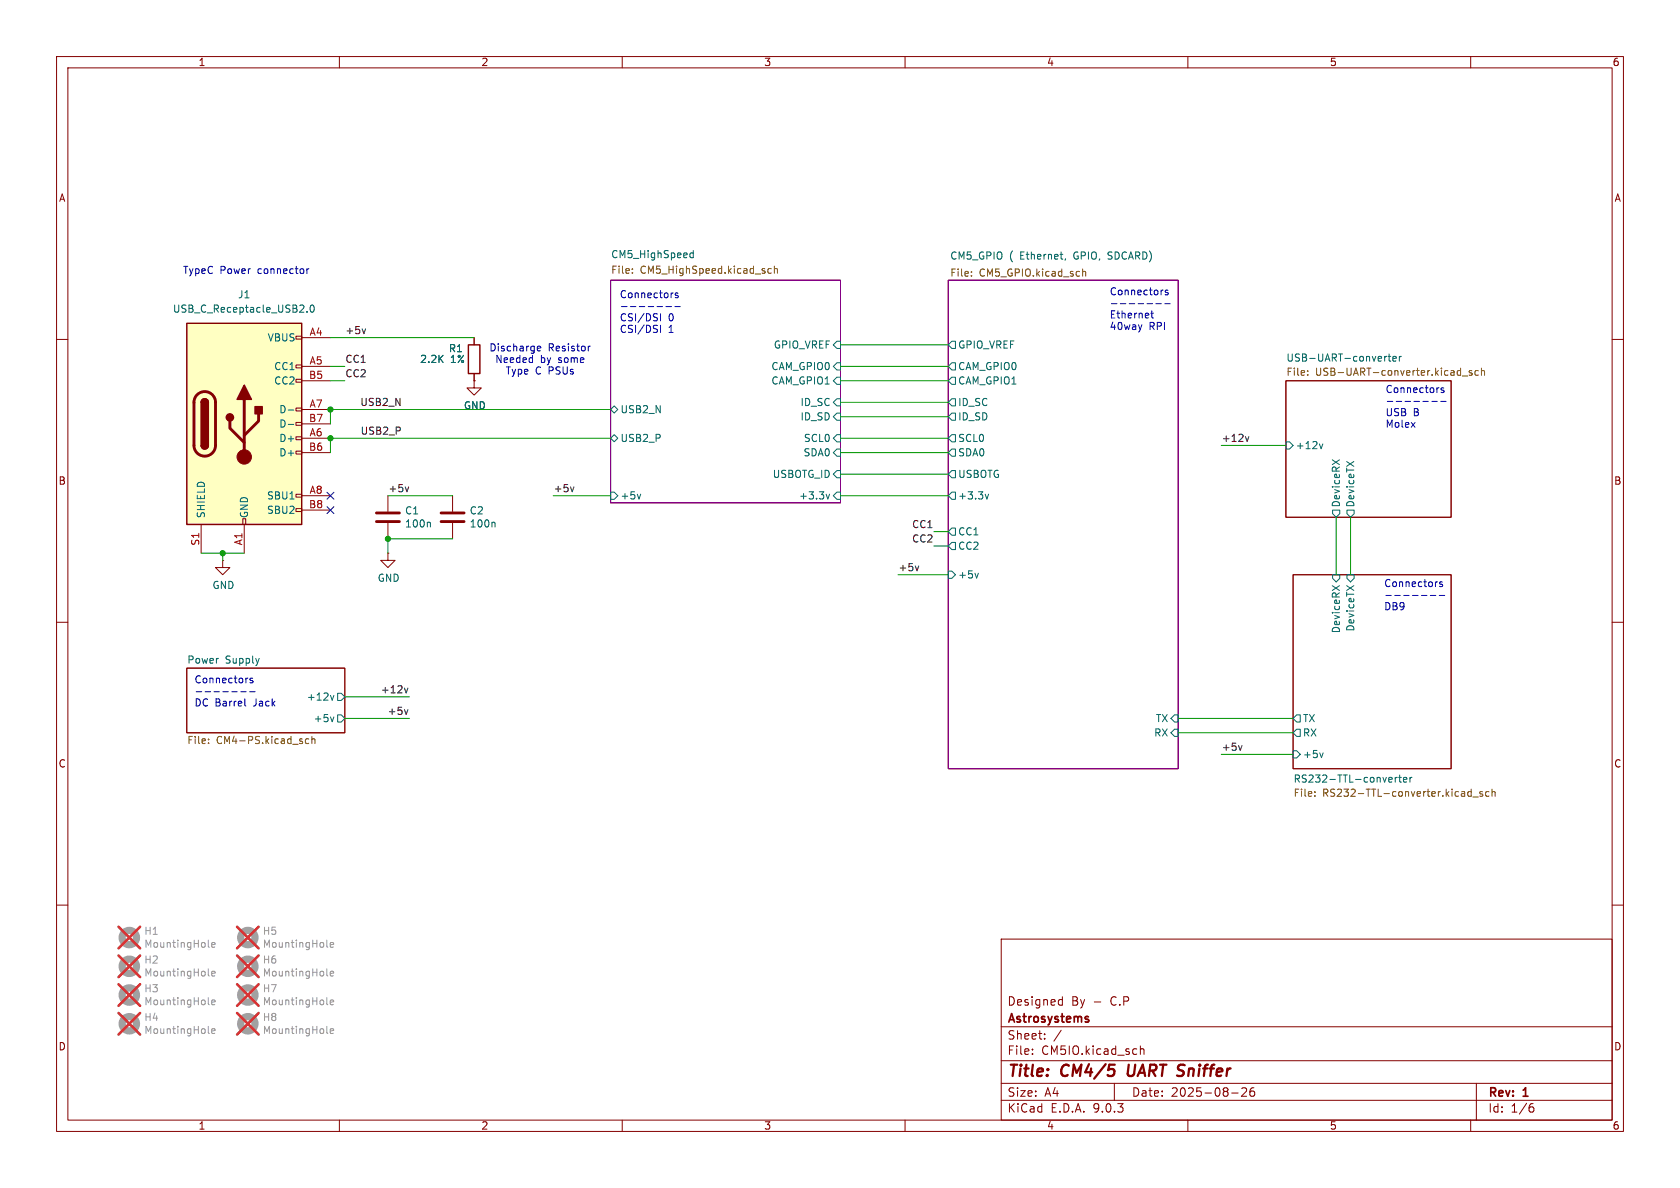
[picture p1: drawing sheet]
<svg xmlns="http://www.w3.org/2000/svg" width="297mm" height="210mm" viewBox="0 0 297 210" stroke-linecap="round" stroke-linejoin="round" font-family="sans-serif">
<g fill="none" stroke="#840000" stroke-width=".18">
<path d="M10 10h277v190h-277zM12 12h273v186h-273zM60 10v2M110 10v2M160 10v2M210 10v2M260 10v2M10 60h2M83.8 67.3v1.3h1.3l-1.3 1.3-1.3-1.3h1.3M83.8 67.3h.1M227.3 67.3h29.2v24.1h-29.2zM285 60h2"/>
<path d="M80 87.6v2.8M80 92.5v2.8M10 110h2M33 118.1h28v11.4h-28zM228.6 101.6h27.9v34.3h-27.9zM285 110h2M10 160h2M177 166h108v32h-108zM187.4 176.7l.4 .1M187.8 176.2v1.5M187.8 177.6l-.4 .1M285 160h2"/>
<path d="M60 198v2M110 198v2M160 198v2M177 194.5h108M177 191.5h108M177 187.5h108M177 181.5h108M182.5 186.3v.1M182.5 185.5v.1M184.7 183.6v.1M184.7 182.8v.1M187.6 182.1l-1.3 2"/>
<path d="M197 191.5v3M201.6 184.9v1.5M201.6 185.5l.2-.1 .4 .1v.9M210 198v2M217.7 193.2h1.2M219.5 192.4l.6-.1 .2 .1 .1 .3-.9 1.1h.9M221.7 192.3a.59 .59 0 0 0-.7 .6v.6l.1 .2 .4 .1 .2-.1 .1-.5-.1-.3h-.5l-.2 .3M260 198v2M261 191.5v6.5M270.6 195.7h.4l.2 .3-.1 .5-.5 .1M271 195.1l-.4 .1"/>
</g>
<path d="M196.1 188.2h1M197 189.2v.6M199.6 188.2l-.3 1.6 .4 .4" fill="none" stroke="#840000" stroke-width=".4"/>
<path d="M192.4 180.3v.3" fill="none" stroke="#840000" stroke-width=".3"/>
<path d="M107.9 49.5h40.7v39.4h-40.7zM167.6 49.5h40.7v86.4h-40.7z" fill="none" stroke="#840084" stroke-width=".18"/>
<g fill="none" stroke="#006464" stroke-width=".18">
<path d="M122.6 44.3v1.3M122.6 44.8l-.4-.1-.2 .3 .1 .5h.5M188.4 45.8l-.1 .2M107.9 72.4l.7-.6 .6 .6-.6 .6zM107.9 77.5l.7-.7 .6 .7-.6 .6zM148 64.1h.6v1.3h-.6l-.7-.6zM148 66.7h.6v1.2h-.6l-.7-.6zM148 60.3h.6v1.3h-.6l-.7-.6zM148 70.5h.6v1.3h-.6l-.7-.7zM148 73h.6v1.3h-.6l-.7-.6zM148 76.8h.6v1.3h-.6l-.7-.6zM148 79.4h.6v1.2h-.6l-.7-.6z"/>
<path d="M168.3 64.1h.6v1.3h-.6l-.7-.6zM168.3 66.7h.6v1.2h-.6l-.7-.6zM168.3 60.3h.6v1.3h-.6l-.7-.6zM168.3 70.5h.6v1.3h-.6l-.7-.7zM168.3 73h.6v1.3h-.6l-.7-.6zM168.3 76.8h.6v1.3h-.6l-.7-.6zM168.3 79.4h.6v1.2h-.6l-.7-.6zM227.3 78.1h.7l.6 .6-.6 .7h-.7zM233.3 78.5l.3 .8 .3-.8M245.1 63l-.2 .1M245.4 63h.5M245.6 62.6v1.1l.3 .1"/>
<path d="M246.2 63.4l.6-.1v-.2l-.4-.1-.2 .2 .1 .6h.5M247.4 63v.8M247.8 63l-.4 .2M87.3 92.3l.2 .2v.7M107.9 87h.7l.6 .6-.6 .7h-.7zM113.3 87.4l-.3 .8M146.1 87.4l.3 .8 .3-.8M148 87h.6v1.3h-.6l-.7-.7zM148 83.2h.6v1.3h-.6l-.7-.7zM168.3 87h.6v1.3h-.6l-.7-.7zM168.3 93.3h.6v1.3h-.6l-.7-.6zM168.3 95.9h.6v1.3h-.6l-.7-.7z"/>
<path d="M168.3 83.2h.6v1.3h-.6l-.7-.7zM174.2 87.4l.3 .8 .3-.8M235.5 81.3l1.3 .8M235.6 90.2h1.3v.6l-.7 .6-.6-.6zM236.8 81.3l-1.3 .8M238.1 90.2h1.3v.6l-.6 .6-.7-.6zM167.6 101h.7l.6 .6-.6 .6h-.7zM173 101.3l-.3 .9M235.5 103.5l1.3 .9M235.6 101.6h1.3v.6l-.7 .7-.6-.7zM236.8 103.5l-1.3 .9M238.1 101.6h1.3v.6l-.6 .7-.7-.7z"/>
<path d="M58.4 122.9l.3 .9 .3-.9M59 126.7l-.3 .9M59.7 126.4h.6l.7 .6-.7 .6h-.6zM59.7 122.6h.6l.7 .6-.7 .6h-.6zM207 129.5l.6-.6h.7v1.3h-.7zM207 127l.6-.6h.7v1.2h-.7zM228.6 132.7h.6l.7 .7-.7 .6h-.6zM229.2 128.9h.7v1.3h-.7l-.6-.7zM229.2 126.4h.7v1.2h-.7l-.6-.6zM233.9 133.1l-.3 .8M246.7 137.4v.9M247 137.4l-.3 .3"/>
<path d="M247.3 137.4h.4M247.4 137v1.1l.3 .2M248.1 137.8l.6-.1v-.2l-.4-.1-.2 .2 .1 .6h.5M249.3 137.4v.9M249.6 137.4l-.3 .3"/>
</g>
<g fill="none" stroke="#725600" stroke-width=".18">
<path d="M111.8 48.2v.1M111.8 47.5v.1M136.4 47.5h-.4l-.3 .2 .2 .6h.5M136.9 47.6l.2-.1h.3v.8M136.9 47v1.3M171.7 48.7v.1M171.7 48v.2M191.4 47.6v1.2M191.4 48.1l.2-.1h.3v.8M231.2 66.2v.1M231.2 65.6v.1M258.5 66.5h1"/>
<path d="M260.2 65.6l-.3-.1-.2 .2 .1 .2 .4 .1v.3h-.5M261.4 65.6l-.4-.1-.2 .2 .1 .6h.5M261.9 65.6l.2-.1 .3 .1v.7M261.9 65.1v1.2M36.9 131.3v.1M36.9 130.7v.1M54.6 130.7l-.4-.1-.2 .2 .1 .6h.5M55.1 130.7l.2-.1 .3 .1 .1 .7M55.1 130.2v1.2M232.4 140v.1M259.7 139.9l.4 .1M260.1 139.5v1.3"/>
<path d="M262.1 140l-.3-.1-.2 .2 .1 .2 .4 .1v.3h-.5M263.2 140l-.3-.1-.3 .3 .1 .5h.5M263.8 139.5v1.3M232.4 140.6v.2M260.1 140.7l-.4 .1M260.4 140.9h1M263.8 140l.2-.1 .3 .1v.8"/>
</g>
<g fill="none" stroke="#a1a1a1" stroke-width="1.3">
<circle cx="22.9" cy="175.9" r="1.27"/>
<circle cx="43.8" cy="165.7" r="1.27"/>
<circle cx="22.9" cy="181" r="1.27"/>
<circle cx="43.8" cy="181" r="1.27"/>
</g>
<path d="M36.8 177.4l.2 .2M37.4 177.2l.6-.1v-.3h-.4l-.2 .2 .1 .6h.5M57.8 167.3l.2 .2M58.4 167l.6-.1-.1-.2-.3-.1-.2 .2v.6h.5M36.8 182.5l.2 .2M37.4 182.3l.6-.1v-.3h-.4l-.2 .1 .1 .6h.5M57.8 182.5l.2 .2M58.4 182.3l.6-.1-.1-.3h-.3l-.2 .1v.6h.5" fill="none" stroke="#989898" stroke-width=".18"/>
<path d="M21 179.1l3.8 3.8M21 174l3.8 3.8M24.8 179.1l-3.8 3.8M24.8 174l-3.8 3.8M41.9 163.8l3.8 3.8M41.9 179.1l3.8 3.8M45.7 163.8l-3.8 3.8M45.7 179.1l-3.8 3.8" fill="none" stroke="#e12e31" stroke-width=".46"/>
<path d="M78 90.7h4M78 92.2h4" fill="none" stroke="#840000" stroke-width=".51"/>
<path d="M33 57.2h20.3v35.5h-20.3z" fill="#ffffc2"/>
<g fill="none" stroke="#840000" stroke-width=".18">
<path d="M52.3 59.4h1v.5h-1zM53.3 59.7h5.1M83.8 59.7v1.3M52.3 64.5h1v.5h-1zM52.3 67.1h1v.5h-1zM52.3 72.1h1v.5h-1zM52.3 74.7h1v.5h-1zM52.3 77.2h1v.5h-1zM52.3 79.8h1v.5h-1zM53.3 64.8h5.1M53.3 67.3h5.1M53.3 72.4h5.1"/>
<path d="M53.3 74.9h5.1M53.3 77.5h5.1M83.8 67.3h.1M83.8 66v1.3M35.6 92.7v5.1M39.4 99.1v1.2h1.2l-1.2 1.3-1.3-1.3h1.3M39.4 99.1h.1M42.9 91.7h.5v1h-.5zM43.2 92.7v5.1M52.3 87.4h1v.5h-1zM52.3 89.9h1v.5h-1zM53.3 80h5.1"/>
<path d="M53.3 87.6h5.1M53.3 90.2h5.1M68.6 97.8v1.3h1.2l-1.2 1.2-1.3-1.2h1.3M68.6 97.8h.1M68.6 87.6v2.8M68.6 92.5v2.8"/>
</g>
<path d="M33 57.2h20.3v35.5h-20.3zM35.6 71.1a.64 .64 0 0 1 .6-.6 .64 .64 0 0 1 .6 .6M35.6 78.7a.64 .64 0 0 0 .6 .7 .64 .64 0 0 0 .6-.7M82.8 61h2v5h-2z" fill="none" stroke="#840000" stroke-width=".25"/>
<path d="M34.8 69.8a1.9 1.9 0 0 1 2.1-.4 1.9 1.9 0 0 1 1.2 1.7v7.6a1.91 1.91 0 0 1-1.9 1.9 1.91 1.91 0 0 1-1.9-1.9v-7.7l.2-.7zM40.6 74.4v1.3l2.6 2.5M43.2 70.6v10.2M45.7 73.2v1.2l-2.5 2.6M66.5 90.7h4.1M66.5 92.2h4.1" fill="none" stroke="#840000" stroke-width=".51"/>
<g fill="#840000" stroke="#840000" stroke-width=".25">
<path d="M35.6 71.1h1.2v7.6h-1.2z"/>
<path d="M35.7 70.7a.64 .64 0 0 1 .7-.2 .64 .64 0 0 1 .4 .6h-1.2z"/>
<path d="M35.6 78.7h1.2a.64 .64 0 0 1-.6 .7 .64 .64 0 0 1-.6-.7z"/>
<path d="M43.2 68.1l1.2 2.5h-2.5z"/>
<path d="M45.1 71.9h1.3v1.3h-1.3z"/>
<circle cx="40.6" cy="73.8" r=".63"/>
</g>
<circle cx="43.2" cy="80.8" r="1.27" fill="#840000" stroke="#840000" stroke-width=".18"/>
<path d="M54.3 55.1v.1M55 54l.1-.1a.68 .68 0 0 1 .5 .7 .68 .68 0 0 1-.5 .6 .84 .84 0 0 1-.1-1.2zM51 72.5h.9M51 75h.9M75.9 92.3l.2 .2v.7" fill="none" stroke="#006464" stroke-width=".18"/>
<g fill="none" stroke="#a1a1a1" stroke-width="1.3">
<circle cx="22.9" cy="170.8" r="1.27"/>
<circle cx="22.9" cy="165.7" r="1.27"/>
<circle cx="43.8" cy="175.9" r="1.27"/>
<circle cx="43.8" cy="170.8" r="1.27"/>
</g>
<path d="M36.8 172.4l.2 .1M36.8 167.3l.2 .2M37.4 172.1l.6-.1v-.2l-.4-.1-.2 .2 .1 .6h.5M37.4 167l.6-.1v-.2l-.4-.1-.2 .2 .1 .6h.5M57.8 172.4l.2 .1M57.8 177.4l.2 .2M58.4 172.1l.6-.1-.1-.2-.3-.1-.2 .2v.6h.5M58.4 177.2l.6-.1-.1-.3h-.3l-.2 .2v.6h.5" fill="none" stroke="#989898" stroke-width=".18"/>
<path d="M21 168.9l3.8 3.8M21 163.8l3.8 3.8M24.8 168.9l-3.8 3.8M24.8 163.8l-3.8 3.8M41.9 168.9l3.8 3.8M41.9 174l3.8 3.8M45.7 168.9l-3.8 3.8M45.7 174l-3.8 3.8" fill="none" stroke="#e12e31" stroke-width=".46"/>
<path d="M64.6 58.1l-.3 .9M220.2 77.2l.3 .8 .3-.8M72.2 86.1l-.3 .8M101.5 86.1l-.3 .8M162.4 100.1l-.3 .8M71.5 121.6l.3 .9 .3-.9M72.1 125.5l-.3 .8M219.6 131.8l-.3 .8" fill="none" stroke="#0f0f0f" stroke-width=".18"/>
<g fill="none" stroke="#009600" stroke-width=".18">
<path d="M58.4 59.7h25.4M58.4 64.8h2.6M58.4 67.3h2.6M107.9 72.4h-49.5v2.5M107.9 77.5h-49.5v2.5M148.6 61h19M148.6 64.8h19M148.6 67.3h19M148.6 71.1h19M148.6 73.7h19M148.6 77.5h19M215.9 78.7h11.4"/>
<path d="M35.6 97.8h7.6M39.4 97.8v1.3M68.6 87.6h11.4M80 95.3h-11.4v2.5M97.8 87.6h10.1M148.6 87.6h19M148.6 83.8h19M148.6 80h19M165.1 94h2.5M165.1 96.5h2.5M236.2 91.4v10.2M238.8 91.4v10.2"/>
<path d="M158.7 101.6h8.9M61 127h11.4M61 123.2h11.4M208.3 127h20.3M208.3 129.5h20.3M215.9 133.4h12.7"/>
</g>
<path d="M57.8 87l1.2 1.2M57.8 89.6l1.2 1.2M59 87l-1.2 1.2M59 89.6l-1.2 1.2" fill="none" stroke="#000084" stroke-width=".18"/>
<g fill="none" stroke="#0000c2" stroke-width=".18">
<path d="M54.3 47.5v.9M54.6 47.5l-.3 .2M109.9 54.2h.9M111.4 54.2h1M113 54.2h1M114.6 54.2h1M116.2 54.2h.9M116.8 55.5v1.2M116.8 57.5v1.3M117.7 54.2h1M119.3 54.2h1M119.9 51.8h-.3l-.2 .2v.2l.5 .1v.3h-.5"/>
<path d="M196.5 53.7h1M198.1 53.7h.9M199.6 53.7h1M201.2 53.7h1M201.9 57.4l-.3 .9M202.8 53.7h.9M203.4 55.4h.5M203.6 54.9v1.1l.3 .2M204.4 53.7h.9M205.9 53.7h1M206.5 51.3h-.3l-.2 .2v.1l.5 .2v.3h-.5M95 61.6l.6-.1-.1-.2-.3-.1-.2 .2 .1 .6h.4"/>
<path d="M104.4 61.2l-.4 .2M245.3 71h.9M246.8 71h1M248.4 71h1M250 71h.9M251.5 71h1M253.1 71h1M254.7 71h1M255.2 68.6h-.3l-.1 .1v.2l.4 .1v.3h-.4M44.7 119.9h-.3l-.2 .2v.1l.5 .2v.3h-.5M245 105.3h1M246.6 105.3h.9"/>
<path d="M248.1 105.3h1M249.7 105.3h1M251.3 105.3h1M252.9 105.3h.9M254.4 105.3h1M255 102.9h-.3l-.2 .1 .1 .2 .4 .1v.3h-.5M34.7 122.3h1M36.3 122.3h.9M37.8 122.3h1M39.4 122.3h1M41 122.3h.9M42.6 122.3h.9"/>
<path d="M43.3 123.5v1.1l.2 .2M44.1 122.3h1"/>
</g>
<g fill="#009600" stroke="#009600" stroke-width=".18">
<circle cx="58.4" cy="77.5" r=".46"/>
<circle cx="39.4" cy="97.8" r=".46"/>
<circle cx="58.4" cy="72.4" r=".46"/>
<circle cx="68.6" cy="95.3" r=".46"/>
</g>
<g font-size="2.8" fill="#840000">
<text x="178" y="190.9">Title:</text>
<text x="187.7" y="190.9">CM4/5</text>
<text x="200.2" y="190.9">UART Sniffer</text>
</g>
<g font-size="2.1" fill="#840000">
<text x="178" y="178">Designed</text>
<text x="189.4" y="178">By</text>
<text x="193.3" y="178">-</text>
<text x="196.5" y="178">C.P</text>
<text x="178" y="184">Sheet:</text>
<text x="178" y="181.2">Astrosystems</text>
<text x="178" y="186.7">File:</text>
<text x="184.1" y="186.7">CM5IO.kicad_sch</text>
<text x="178" y="196.9">KiCad</text>
<text x="178" y="194.1">Size:</text>
<text x="184.7" y="194.1">A4</text>
<text x="185.7" y="196.9">E.D.A.</text>
<text x="193.3" y="196.9">9.0.3</text>
<text x="200" y="194.1">Date:</text>
<text x="207" y="194.1">2025-08-26</text>
<text x="263" y="194.3">Rev:</text>
<text x="263" y="196.9">Id:</text>
<text x="267.1" y="196.9">1/6</text>
<text x="269.4" y="194.3">1</text>
</g>
<g font-size="1.8" fill="#840000">
<text x="35" y="11.9">1</text>
<text x="85" y="11.9">2</text>
<text x="135" y="11.9">3</text>
<text x="185" y="11.9">4</text>
<text x="235" y="11.9">5</text>
<text x="285" y="11.9">6</text>
<text x="10.3" y="35.9">A</text>
<text x="285.3" y="35.9">A</text>
<text x="10.3" y="85.9">B</text>
<text x="285.3" y="85.9">B</text>
<text x="10.3" y="135.9">C</text>
<text x="285.3" y="135.9">C</text>
<text x="10.3" y="185.9">D</text>
<text x="285.3" y="185.9">D</text>
<text x="35" y="199.9">1</text>
<text x="85" y="199.9">2</text>
<text x="135" y="199.9">3</text>
<text x="185" y="199.9">4</text>
<text x="235" y="199.9">5</text>
<text x="285" y="199.9">6</text>
</g>
<g font-size="1.8" fill="#006464">
<text x="107.9" y="45.7">CM5_HighSpeed</text>
<text x="167.9" y="46">CM5_GPIO</text>
<text x="178.4" y="46">(</text>
<text x="180.5" y="46">Ethernet,</text>
<text x="190.1" y="46">GPIO,</text>
<text x="196.3" y="46">SDCARD)</text>
<text x="42" y="52.9">J1</text>
<text x="30.5" y="55.5">USB_C_Receptacle_USB2.0</text>
<text x="47.2" y="60.6">VBUS</text>
<text x="48.4" y="65.6">CC1</text>
<text x="74.2" y="64.4">2.2K</text>
<text x="79.3" y="62.5">R1</text>
<text x="79.6" y="64.4">1%</text>
<text x="136.3" y="65.6">CAM_GPIO0</text>
<text x="136.7" y="61.8">GPIO_VREF</text>
<text x="169.3" y="65.6">CAM_GPIO0</text>
<text x="169.3" y="61.8">GPIO_VREF</text>
<text x="227.3" y="64">USB-UART-converter</text>
<text x="48.4" y="68.2">CC2</text>
<text x="136.3" y="68.2">CAM_GPIO1</text>
<text x="141.4" y="72">ID_SC</text>
<text x="169.3" y="68.2">CAM_GPIO1</text>
<text x="169.3" y="72">ID_SC</text>
<text x="49.3" y="73.3">D-</text>
<text x="49.3" y="75.8">D-</text>
<text x="81.9" y="72.6">GND</text>
<text x="109.6" y="73.3">USB2_N</text>
<text x="141.4" y="74.5">ID_SD</text>
<text x="169.3" y="74.5">ID_SD</text>
<text x="49.3" y="78.3">D+</text>
<text x="49.3" y="80.9">D+</text>
<text x="109.6" y="78.3">USB2_P</text>
<text x="142" y="80.9">SDA0</text>
<text x="142" y="78.3">SCL0</text>
<text x="169.3" y="78.3">SCL0</text>
<text x="169.3" y="80.9">SDA0</text>
<text x="229" y="79.6">+12v</text>
<text x="47.1" y="88.5">SBU1</text>
<text x="109.6" y="88.5">+5v</text>
<text x="136.5" y="84.7">USBOTG_ID</text>
<text x="141.2" y="88.5">+3.3v</text>
<text x="169.3" y="88.5">+3.3v</text>
<text x="169.3" y="84.7">USBOTG</text>
<text x="237.1" y="89.8" transform="rotate(-90 237.1 89.8)">DeviceRX</text>
<text x="239.6" y="89.8" transform="rotate(-90 239.6 89.8)">DeviceTX</text>
<text x="36.4" y="91.7" transform="rotate(-90 36.4 91.7)">SHIELD</text>
<text x="44" y="91.7" transform="rotate(-90 44 91.7)">GND</text>
<text x="47.1" y="91">SBU2</text>
<text x="71.5" y="91.1">C1</text>
<text x="71.5" y="93.4">100n</text>
<text x="82.9" y="91.1">C2</text>
<text x="82.9" y="93.4">100n</text>
<text x="169.3" y="94.8">CC1</text>
<text x="169.3" y="97.4">CC2</text>
<text x="37.5" y="104.3">GND</text>
<text x="66.7" y="103">GND</text>
<text x="169.3" y="102.5">+5v</text>
<text x="237.1" y="112" transform="rotate(-90 237.1 112)">DeviceRX</text>
<text x="239.6" y="111.7" transform="rotate(-90 239.6 111.7)">DeviceTX</text>
<text x="33" y="117.4">Power</text>
<text x="39.8" y="117.4">Supply</text>
<text x="54.1" y="124.1">+12v</text>
<text x="55.4" y="127.9">+5v</text>
<text x="203.9" y="130.4">RX</text>
<text x="204.2" y="127.9">TX</text>
<text x="230.3" y="130.4">RX</text>
<text x="230.3" y="127.9">TX</text>
<text x="230.3" y="134.2">+5v</text>
<text x="228.6" y="138.4">RS232-TTL-converter</text>
</g>
<g font-size="1.8" fill="#0000c2">
<text x="32.3" y="48.5">TypeC</text>
<text x="38.9" y="48.5">Power</text>
<text x="45.7" y="48.5">connector</text>
<text x="109.5" y="52.8">Connectors</text>
<text x="196.1" y="52.3">Connectors</text>
<text x="109.5" y="56.9">CSI/DSI</text>
<text x="109.5" y="58.9">CSI/DSI</text>
<text x="118.1" y="56.9">0</text>
<text x="118.1" y="58.9">1</text>
<text x="196.1" y="56.4">Ethernet</text>
<text x="196.1" y="58.4">40way</text>
<text x="203.1" y="58.4">RPI</text>
<text x="86.4" y="62.3">Discharge</text>
<text x="87.4" y="64.4">Needed</text>
<text x="95.5" y="64.4">by</text>
<text x="96.9" y="62.3">Resistor</text>
<text x="98.8" y="64.4">some</text>
<text x="89.3" y="66.4">Type</text>
<text x="94.6" y="66.4">C PSUs</text>
<text x="244.9" y="69.6">Connectors</text>
<text x="244.9" y="73.7">USB</text>
<text x="244.9" y="75.7">Molex</text>
<text x="249.8" y="73.7">B</text>
<text x="244.6" y="103.9">Connectors</text>
<text x="244.6" y="108">DB9</text>
<text x="34.3" y="120.9">Connectors</text>
<text x="34.3" y="125">DC Barrel</text>
<text x="44.9" y="125">Jack</text>
</g>
<g font-size="1.8" fill="#725600">
<text x="107.9" y="48.7">File:</text>
<text x="113.2" y="48.7">CM5_HighSpeed.kicad_sch</text>
<text x="167.9" y="49.2">File:</text>
<text x="173.1" y="49.2">CM5_GPIO.kicad_sch</text>
<text x="227.3" y="66.8">File:</text>
<text x="232.6" y="66.8">USB-UART-converter.kicad_sch</text>
<text x="33" y="131.9">File:</text>
<text x="38.2" y="131.9">CM4-PS.kicad_sch</text>
<text x="228.6" y="141.2">File:</text>
<text x="233.8" y="141.2">RS232-TTL-converter.kicad_sch</text>
</g>
<g font-size="1.8" fill="#a90000">
<text x="54.6" y="59.4">A4</text>
<text x="54.6" y="64.5">A5</text>
<text x="54.5" y="67.1">B5</text>
<text x="54.5" y="74.7">B7</text>
<text x="54.6" y="72.1">A7</text>
<text x="54.6" y="77.2">A6</text>
<text x="54.5" y="79.8">B6</text>
<text x="54.5" y="89.9">B8</text>
<text x="54.6" y="87.4">A8</text>
<text x="35.3" y="96.6" transform="rotate(-90 35.3 96.6)">S1</text>
<text x="42.9" y="96.5" transform="rotate(-90 42.9 96.5)">A1</text>
</g>
<g font-size="1.8" fill="#0f0f0f">
<text x="61" y="59.2">+5v</text>
<text x="61" y="64.2">CC1</text>
<text x="61" y="66.8">CC2</text>
<text x="63.6" y="71.9">USB2_N</text>
<text x="63.7" y="76.9">USB2_P</text>
<text x="215.9" y="78.2">+12v</text>
<text x="68.6" y="87.1">+5v</text>
<text x="97.8" y="87.1">+5v</text>
<text x="161.1" y="93.4">CC1</text>
<text x="161.1" y="96">CC2</text>
<text x="158.7" y="101.1">+5v</text>
<text x="67.2" y="122.7">+12v</text>
<text x="68.4" y="126.5">+5v</text>
<text x="215.9" y="132.8">+5v</text>
</g>
<g font-size="1.8" fill="#989898">
<text x="25.4" y="165.5">H1</text>
<text x="25.4" y="167.7">MountingHole</text>
<text x="46.4" y="165.5">H5</text>
<text x="46.4" y="167.7">MountingHole</text>
<text x="25.4" y="170.5">H2</text>
<text x="25.4" y="172.8">MountingHole</text>
<text x="46.4" y="170.5">H6</text>
<text x="46.4" y="172.8">MountingHole</text>
<text x="25.4" y="175.6">H3</text>
<text x="25.4" y="177.9">MountingHole</text>
<text x="46.4" y="175.6">H7</text>
<text x="46.4" y="177.9">MountingHole</text>
<text x="25.4" y="180.7">H4</text>
<text x="25.4" y="183">MountingHole</text>
<text x="46.4" y="180.7">H8</text>
<text x="46.4" y="183">MountingHole</text>
</g>
</svg>
